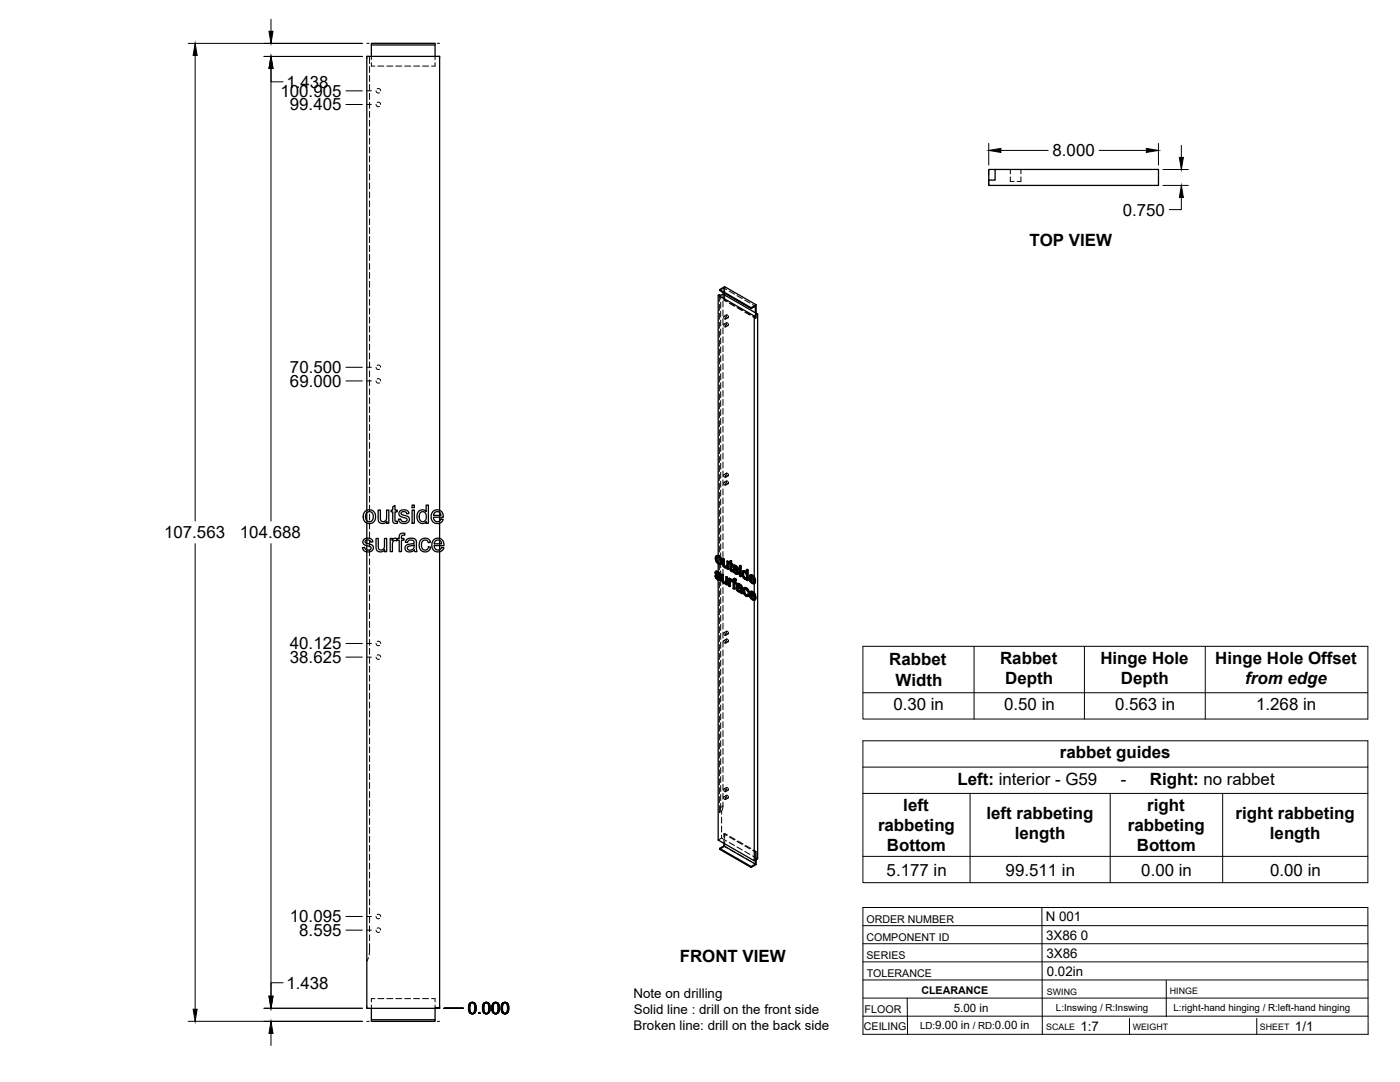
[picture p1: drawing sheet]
<svg xmlns="http://www.w3.org/2000/svg" width="559mm" height="432mm" viewBox="0 0 559 432" stroke-linecap="round" stroke-linejoin="round" font-family="sans-serif">
<!-- layer: Visible -->
<g fill="none" stroke="#000" stroke-width=".51">
<path d="M148.2 17.9v4.6M173.7 17.9h-25.5v-.6h25.5v5.2M397.2 67.6h-2.5v4.3h2.5v-4.3h65.2v6.4h-67.7v-2.1M286.7 117.8v103.9M287.2 115.6l2-1.2 12.6 7.2M288.9 116.9v.7M299.8 122.8l-12.6-7.2v.3l12.6 7.3M301.1 126.1v104.1M301.8 121.6l-2 1.2v.4l1.7-1v2.6M301.8 121.6v3.4M302.4 125.3l-1.3 .8-14.4-8.3 .4-.2 .6 .3 .9-.5 13.8 7.9v217.4l-1.3 .8M145.3 215.2l1.3-.4a1.81 1.81 0 0 1 2.2 1.4l-.8 .2a1.14 1.14 0 0 0-1.2-.9 1.14 1.14 0 0 0-1.1 .9l.8 .5a3 3 0 0 1 2.4 1.1 2.16 2.16 0 0 1-1.4 2.3 2.16 2.16 0 0 1-2.5-.9l-.3-.8 .9-.2a1.21 1.21 0 0 0 1.2 1.3 1.21 1.21 0 0 0 1.2-1.4l-.8-.3a2.62 2.62 0 0 1-2.3-1.3v-.8z"/>
<path d="M145.8 204a2.64 2.64 0 0 1 4.1 2.1 2.64 2.64 0 0 1-3.9 2.4 3.2 3.2 0 0 1-.2-4.5zM146.3 204.7l.6-.4 .9-.1 1 .8 .1 2-.8 1.1h-1.2l-.7-.6-.3-1.5zM146.4 204.6v3.2M146.4 208.7v6.1M146.4 215.5v1.3M146.4 217.8v1.7M150.1 214.9h.9v2.9a1.32 1.32 0 0 0 1.3 1.7 1.32 1.32 0 0 0 1.2-1.8v-2.8h.8v5.3h-.8v-.8a1.86 1.86 0 0 1-2.2 .8 1.86 1.86 0 0 1-1.2-2.1zM150.9 203.6h.9v2.9a1.32 1.32 0 0 0 1.3 1.7 1.32 1.32 0 0 0 1.2-1.8v-2.8h.9v5.2h-.8v-.8a1.86 1.86 0 0 1-2.3 .9 1.86 1.86 0 0 1-1.2-2.1zM155.7 214.9h.8v.8a1.27 1.27 0 0 1 2-.7l.8-.1v-.6a1.51 1.51 0 0 1 .7-1.4 1.51 1.51 0 0 1 1.6 0l-.1 .7a.81 .81 0 0 0-.9 0 .81 .81 0 0 0-.4 .8v.5h1v.7h-1v4.6h-.9v-4.6h-.8v-.4l-.2 .7-.3-.1a1.18 1.18 0 0 0-1.2 .4 1.18 1.18 0 0 0-.2 1.2v2.8h-.9zM156.8 202.3l.8-.6v1.9h.9v.7h-.9v3.3a.55 .55 0 0 0 .4 .5 .55 .55 0 0 0 .5-.1l.2 .8-.7 .1a1.16 1.16 0 0 1-1.2-1.6v-3h-.7v-.7h.7zM159.5 204.1l1.6-.6a1.73 1.73 0 0 1 2.1 1.4l-.9 .1a1.13 1.13 0 0 0-1.1-.9 1.13 1.13 0 0 0-1.1 1l1.2 .5a2.18 2.18 0 0 1 2.1 1.3 2.2 2.2 0 0 1-1.8 2 2.2 2.2 0 0 1-2.4-1.1l-.2-.6 .9-.1a1.21 1.21 0 0 0 1.3 1.2 1.21 1.21 0 0 0 1.1-1.3l-.7-.3a2.63 2.63 0 0 1-2.3-1.3zM162.2 215.5l1.7-.7 1.2 .1 .8 .4 .6 4.9h-1l-.1-.7a2.02 2.02 0 0 1-2.2 .8 2.02 2.02 0 0 1-1.5-1.8l.8-1.1 1.8-.4a.78 .78 0 0 0 1-.7 .78 .78 0 0 0-1-.8 1.27 1.27 0 0 0-1.6 1l-.9-.1z"/>
<path d="M162.8 218.2l1.6-.4a.49 .49 0 0 1 .7-.3 .49 .49 0 0 1 .2 .7 1.37 1.37 0 0 1-1.2 1.3 1.37 1.37 0 0 1-1.5-.9zM164.5 203.6h.9v5.2h-.9zM164.5 201.6h.9v1h-.9zM167.1 204.1a1.96 1.96 0 0 1 3 .1v-2.6h.9v7.2h-.9v-.6a2.16 2.16 0 0 1-2.6 .4 2.16 2.16 0 0 1-1.1-2.4zM167.7 204.7l.5-.4a2.03 2.03 0 0 1 2 1.3 2.03 2.03 0 0 1-.7 2.3l-.2 .2a1.95 1.95 0 0 1-1.9-1 1.95 1.95 0 0 1 .2-2.2zM168 215.4a2.22 2.22 0 0 1 3.8 1l-.9 .2a1.47 1.47 0 0 0-1.9-.9 1.47 1.47 0 0 0-.8 2l.2 1 .6 .7a1.33 1.33 0 0 0 2-1.2l.9 .1-.4 1.1a2.41 2.41 0 0 1-3 .6 2.41 2.41 0 0 1-1.2-2.9zM172.8 204.2a2.47 2.47 0 0 1 2.9-.5 2.47 2.47 0 0 1 1.2 2.7h-3.9l.2 .9a1.48 1.48 0 0 0 1.4 .9 1.48 1.48 0 0 0 1.4-1.1l.9 .1-.3 .7a2.64 2.64 0 0 1-3.7 .5 2.64 2.64 0 0 1-.5-3.7zM173 215.5a2.47 2.47 0 0 1 3-.4 2.47 2.47 0 0 1 1.2 2.6h-3.9l.2 .9a1.47 1.47 0 0 0 1.4 .9 1.47 1.47 0 0 0 1.4-1l.9 .1a2.57 2.57 0 0 1-3.5 1.4 2.57 2.57 0 0 1-1.2-3.5zM173.5 204.6l.8-.4a1.43 1.43 0 0 1 1.7 1.5h-2.9zM173.8 215.9l.7-.4a1.41 1.41 0 0 1 1.8 1.5h-3zM175.5 203.6v-181.1h-29.1v181.1M175.5 204.5v1.2"/>
<path d="M175.5 206.4v1.5M175.5 208.8v6.1M175.5 215.6v1.4M175.5 217.7v1.7M175.5 220.2v182.2h-29.1v-182.2M285.3 229.8l.5 .2M285.7 228l.9 .1M285.8 230l.2-.2 .2 .6-.2 .2zM285.9 228.7l.4 .3M285.9 228.9l.8 .5M285.9 221.8h1.1zM285.9 221.8l-.4 .5v1l.9 1.5a.98 .98 0 0 0 1.4 .2"/>
<path d="M285.9 227.9l-.3 .2M286 223.1l.2 .9M286 230.6l.5 .4h.5M286 228.1h.6l.5 .4M286 229.8h-.7l.6 1.1 .8 .6h.7M286.1 229.2l1.5 1.2M286.1 228.5v.1M286.1 228.8l-.2-.2 .6 .1 .5 .8 .4 .2M286.2 224l.2-.1 .6 .6-.3 .2zM286.2 230.4l.5 .5M286.2 227.9l-.6 .2-.2 .6 1.5 1.8v.6M286.3 222.3l-.1 .6"/>
<path d="M286.4 228.2l1.1 .8M286.5 231l.4 .1M286.7 231.5v103.7l14.4 8.3v-104M286.7 222.3v2M286.7 225v3.1M286.7 228.9v.5M286.7 230.3v.5M286.7 229.4l.6 .6M286.7 222.4l.8 1.3-.2 .9-.6 .1M286.7 222.4l-.3-.1-.4 .3 .4 1.3M286.7 221.9l.9 .9 .2-.1 .4 1.3M286.9 228.6l.6 .4-.1 .7-.1-.6"/>
<path d="M287 224.5l.3 .1M287 221.8l.8 .9M287 231.1h-.1M287.1 230.1l.3 .5 .2-.2 .1 .5M287.4 230.6l.1 .5 .2-.2-.1 .5M287.5 231.1l-.1 .4 .2-.1-.3 .2M287.6 222.8l.4 1.4 .2-.2-.2 .9M287.8 225.1l-.2 .1M288 224.2l-.2 .9M288 229.2l.7 .2v2.2M288.5 223l.6 .1v2.2M288.5 229.5v2.2l.2-.1 .2 .4"/>
<path d="M288.5 231.7l.2 .4 .5 .2M288.7 232.1l.9 .3-.2 .1M288.7 229.4l-.7-.2 .1 2.6 .8 1h.9M288.9 223.2v2.2l.4 .4M288.9 225.5l.2 .4 .6 .2M289 232.4l.4 .1M289.1 225.9l.9 .3-.2 .1M289.1 223.1l-.6-.1 .1 2.7 .7 .9 .9-.1v.5l.4 .2M289.4 226.2l.4 .1M289.7 230.2l.7 .1v3l-.2 .2v-3M289.8 232.8v.4l.4 .3M289.8 232.8l-.2 .1"/>
<path d="M290.1 224l.7 .1v3l-.2 .1v-3M290.2 226.6l-.2 .1M290.4 230.3l-.7-.1v2l-.3 .3M290.8 224.1l-.7-.1v1.9l-.3 .4M290.8 230.8l.6 .1v.4M291.2 231.1v.4l.8-.3M291.3 232l.2 2-.2 .1v-1.6M291.3 224.4l-.3 .1v.4l.3 .1 .1 2.5 .4 .5 .7 .1-.1-.5h-.4M291.3 223.9l.7-.2v1.1M291.4 230.9l-.6-.1v3l.5 .3M291.5 231.3l.5-.1 .4 .3M291.6 231.8v.1"/>
<path d="M291.7 231.1l-.3 .2M291.8 223.9v1l.6 .1M291.8 224.9l.6 .1-.2 .6v-.4M291.8 231.3l.4 .4M291.8 227.4l.4 .1M291.9 227.5l.5 .1M292 223.7l-.7 .2v.8l-.3-.2M292 225.4v1.8M292.1 232.1l-.6-.3v.6M292.2 231.6h.4v.3zM292.2 225.6l-.4-.3v2l.3 .1M292.2 232.1l.4 .2v2.6l.5 .2"/>
<path d="M292.2 231.6v.5M292.2 231.8l-.1 .3M292.2 227.7l.1 .5M292.2 232.1h-.1M292.5 227.4l.4 .2M292.8 225.7h.9M292.9 230.9l1.1 .3M292.9 227.6l.2-.1 .2 .5-.2 .2zM293 226.3l.4 .4M293 226.5l1.5 1.1M293.1 232.1l.7 .2-.2 .5v-.4M293.1 225.5l-.3 .2"/>
<path d="M293.1 230.8l-.3 .2M293.1 228.2l.5 .4h.6M293.1 225.7l1.2 .4M293.1 227.5l-.6-.1 .4 1 1 .8 .6-.1M293.2 226.8l1.6 1.2M293.2 226.1v.1M293.3 226.4l-.3-.2 .7 .2 .8 .9M293.3 231.5v.5M293.3 232.6v2.4l-.2 .1v-2.6l.5 .3M293.3 231.1l.7 .1-.3 .6 .1-.4M293.3 228l.5 .5M293.3 225.6l-.6 .2-.1 .6 1.5 1.8-.1 .5"/>
<path d="M293.5 225.8l1.1 .8M293.6 230.9l-.8 .1-.2 .6M293.6 228.6l.4 .1M293.7 231.8l-.6-.3v.6l.7 .2M294 233l-.2 .4 .5 .3M294 233l.6-.2 .6 .2M294 226.3l.4 .4 .2-.1 .2 .5-.3 .2-.1-.6M294.1 234.2l.6-.1 .9 .4M294.1 228.7h-.1M294.2 227.8l.3 .4 .3-.2 .1 .6M294.2 235l.2 .4 .6 .2M294.3 234.8l.3 .5"/>
<path d="M294.3 234.1l-.3 .2M294.4 235.4l.3 .4h.7h-.7M294.4 234.7l-.1 .1M294.4 232.9l1.4 .5M294.5 234.7l.4 .1a.59 .59 0 0 1 .6 .3 .59 .59 0 0 1-.1 .7l-.2 .1M294.5 234.7l-.2 .1M294.5 234.7l-.1 .2M294.5 228.2l.1 .5 .3-.1-.2 .4M294.6 233.4l-.3 .3 .3-.3 .7 .5a.36 .36 0 0 1 .3 .4 .36 .36 0 0 1-.4 .3l-.8-.3M294.6 234.1l-.8 .3 .1 .9 .9 .9h.8l.6 .7M294.6 228.7l-.1 .4 .2-.1-.3 .2M294.6 232.8l-.5 .2"/>
<path d="M295 233.2l1.1 .6M295.2 226.9l.6 .1zM295.2 225.7l.6 .1zM295.2 226.9v3l.4 .2M295.2 225.7v.6l.4 .2M295.6 233.6l.6 .7M295.8 227v3l-.2 .1v-3M295.8 225.8l-.2 .7v-.5M295.8 234l.2 .4 .2-.1 .1 2.1M296 234.4v2.1l.3-.1 .1 .4-.2 .1-.2-.4M296.6 229.2l.2 1M296.7 227.8h.8l.4 .4"/>
<path d="M296.7 227.8l-.2 .1M296.8 230.2l.2-.2 .5 .6-.2 .1zM296.8 228.4l.5 .1 .6 .9v1.1l-.6 .2M296.8 228.4l-.2 .8 .2-.2 .2 1M296.8 228.4h.1M296.9 227.7l-.2 .1M297 228.3l-.2 .7M297 235.9l.2 1 .3-.1 .5 .6M297.1 234.6h.9l.7 .7M297.2 236.9l.6 .6 .5-.1M297.2 228l.7 .3M297.3 234.5l-.4 .2"/>
<path d="M297.4 235.1l-.2 .7M297.5 227.8a1.19 1.19 0 0 0-1.4 .6 1.19 1.19 0 0 0 .2 1.4l.7 1.2 .6 .3 .4-.2M297.5 230.6l.3 .1M297.8 234.8l.6 .6 .3-.1 .3 .9-.2 .1-.4-.9M297.9 227.3l.7 .1v4.2l-.2 .1v-4.1M298 231.1v.4l.4 .2M298 231.1l-.2 .1M298 234.6a1.24 1.24 0 0 0-1.4 .6 1.24 1.24 0 0 0 .2 1.5l.7 1 1 .3M298.4 237.1l.4 .3M298.6 227.4l-.7-.1v1.5l-.3-.5M298.8 236.3l-.4-.2-.4-.7a.53 .53 0 0 0-.8-.2 .53 .53 0 0 0 0 .8l.3 .8M298.8 237.4l.3-.1-.6 .7z"/>
<path d="M299.1 237.3l-.5-.3-.4 .6-.4-.1M299.3 229.6l1.1-.1 .8 .9M299.4 230.5l1.5 .9-.5-1.1a.52 .52 0 0 0-.6-.3 .52 .52 0 0 0-.4 .5l.2-.1 1.2 .7M299.4 236.1h1.1l.9 .9M299.6 237.1l1.4 .8-.4-1a.52 .52 0 0 0-.6-.4 .52 .52 0 0 0-.4 .6l1.4 .5M299.6 231.1l.2 .6M299.6 231.8l.6 .6h.6M299.8 230l-.2 .4M299.8 238.4l.5 .6 .6-.1M299.8 237.6l.2 .7M299.9 236.5l-.1 .4M300.1 229.7l.9 .8 .2-.1 .4 1.4"/>
<path d="M300.2 232.4l.4 .1M300.3 236.2l.8 .9 .3-.1 .3 1.3M300.3 239l.4 .1M300.4 229.5l-.7-.1-.7 .7v1.3l.8 1.2a.95 .95 0 0 0 1 .4 .95 .95 0 0 0 .7-.6M300.5 236.1l-.6-.2-.6 .4-.2 1.2 .6 1.4 1.4 .6M300.7 232.4l-.1 .1M300.8 239l-.1 .1M300.9 232.2l.4 .3M301 230.5l.3 1.4 .3-.1-.3 .1M301 238.7l.5 .4M301.1 231.9v.2M301.1 238.4v.3"/>
<path d="M301.1 237.1l.4 1.4 .2-.2-.2 .2M301.3 232l-1.9-1.1 .2 .9 .2-.1 .6 .6M301.5 238.6l-2-1.1 .3 .9 .2-.1 .5 .5M301.5 232.4l-.5 .5 .1 3.6M301.5 232.4l-.4-.3-.5 .4M301.7 238.9l-.5 .6M301.7 238.9l-.6 .6M301.7 238.9l-.5-.3-.5 .5M288.9 336.5v1.1l-1.7 1v.3l12.6 7.3v-.4l-12.6-7.2M288.9 337.6l12.6 7.2-1.7 1M301.5 343.3v1.5M301.8 343.1v1.9l-2 1.2"/>
<path d="M148.2 402.4v5.2h25.5v-.6h-25.5M173.7 402.4v4.6"/>
</g>
<!-- layer: Hidden -->
<g fill="none" stroke="#000" stroke-width=".4">
<path d="M147.5 22.5v2.9M147.5 26.6v2.4M147.5 30.1v2.4M147.5 33.7v2.4M147.5 37.3v2.4M148.2 22.5v1.3M148.2 25v1.4h1.4M150.1 36.2l.5 .8h.9M150.6 35.5l.8-.1 .5 .8M150.8 26.4h2.4M154.4 26.4h2.4M158 26.4h2.3"/>
<path d="M161.5 26.4h2.4M165.1 26.4h2.4M168.7 26.4h2.4M173.7 22.5v1.3M173.7 25v1.4h-1.4M147.5 40.9v2.3M147.5 44.4v2.4M147.5 48v2.4M147.5 51.6v2.4M147.5 55.1v2.4M147.5 58.7v2.4M150.1 41.7l.6 .8h.8"/>
<path d="M150.6 40.9h.8l.5 .8M147.5 62.3v2.4M147.5 65.8v2.4M147.5 69.4v2.4M147.5 73v2.4M147.5 76.6v2.4M403.3 70.6v1.8h1.5M403.3 67.6v1.8M407.5 70.6v1.8h-1.5M407.5 67.6v1.8M147.5 80.1v2.4M147.5 83.7v2.4"/>
<path d="M147.5 87.3v2.4M147.5 90.9v2.3M147.5 94.4v2.4M147.5 98v2.4M147.5 101.6v2.3M147.5 105.2v2.3M147.5 108.7v2.4M147.5 112.3v2.4M147.5 115.9v2.3M147.5 119.4v2.4M287.1 117.6v2.7M287.7 117.9v1.5"/>
<path d="M288.6 117.4v1.5M288.9 115v1.9M288.9 117.6v2.2M288.9 115l-1.7 .9M288.9 115l1.1 .6M289.2 119.6l-.3 .2 1.1 .6M289.2 114.4v2M289.2 117.6v2M289.2 119.6l1.2 .6M291.1 116.2l2 1.2M294.2 118l2 1.2M297.3 119.8l2 1.2"/>
<path d="M147.5 123v2.4M147.5 126.6v2.4M147.5 130.2v2.3M147.5 133.7v2.4M147.5 137.3v2.4M287.1 121.5v2.4M287.1 125.1v2.3M287.1 128.6v2.4M287.1 132.2v2.4M287.1 135.8v2.4M287.1 139.3v2.4M287.7 120.6v2.4"/>
<path d="M287.7 124.2v2.4M287.7 127.8v2.3M287.7 131.3v2.4M287.7 134.9v2.4M287.7 138.5v2.4M288.6 120.1v2.4M288.6 123.7v2.3M288.6 127.2v2.4M288.6 130.8v2.4M288.6 134.4v2.4M288.6 138v2.3M288.9 129.4a.56 .56 0 0 1 .7 .3 .56 .56 0 0 1-.3 .8l-.4-.6z"/>
<path d="M288.9 126.3a.56 .56 0 0 1 .7 .3 .56 .56 0 0 1-.3 .7l-.4-.4zM289.9 125.8a.55 .55 0 0 1 .7 .2 .55 .55 0 0 1-.3 .8zM289.9 128.8a.56 .56 0 0 1 .8 .4 .56 .56 0 0 1-.4 .7l-.4-.7zM290 128.8l-1 .6M290 125.7l-1 .6M290.6 129.9l-1 .6M290.6 126.8l-1 .6M291.1 121l2 1.2M291.4 120.8l2.1 1.2M294.2 122.8l2 1.2M294.5 122.6l2.1 1.2M297.3 124.6l2 1.2"/>
<path d="M297.6 124.4l2.1 1.2M300.4 121.6l1.1 .6M300.4 126.4l1.1 .6M300.7 126.2l1.1 .6M301.5 124.8v2.2l.3-.2v-1.8M147.5 140.9v2.4M147.5 144.4v2.4M147.5 148v2.4M147.5 151.6v2.4M147.5 155.2v2.3M147.5 158.7v2.4M150.1 152l.5 .8h.9"/>
<path d="M150.1 146.6l.5 .8 .9-.1M150.6 151.2h.8l.5 .8M150.6 145.8l.8-.1 .5 .9M287.1 142.9v2.4M287.1 146.5v2.4M287.1 150.1v2.3M287.1 153.6v2.4M287.1 157.2v2.4M287.7 142v2.4M287.7 145.6v2.4M287.7 149.2v2.4M287.7 152.8v2.4"/>
<path d="M287.7 156.3v2.4M287.7 159.9v2.4M288.6 141.5v2.4M288.6 145.1v2.4M288.6 148.7v2.3M288.6 152.3v2.3M288.6 155.8v2.4M288.6 159.4v2.4M147.5 162.3v2.4M147.5 165.9v2.4M147.5 169.4v2.4M147.5 173v2.4"/>
<path d="M147.5 176.6v2.4M287.1 160.8v2.4M287.1 164.3v2.4M287.1 167.9v2.4M287.1 171.5v2.4M287.1 175.1v2.3M287.1 178.6v2.4M287.7 163.5v2.4M287.7 167v2.4M287.7 170.6v2.4M287.7 174.2v2.4M287.7 177.8v2.3"/>
<path d="M288.6 163v2.3M288.6 166.5v2.4M288.6 170.1v2.4M288.6 173.7v2.4M288.6 177.2v2.4M147.5 180.2v2.3M147.5 183.7v2.4M147.5 187.3v2.4M147.5 190.9v2.4M147.5 194.5v2.3M147.5 198v2.4M287.1 182.2v2.4"/>
<path d="M287.1 185.8v2.4M287.1 189.4v2.3M287.1 192.9v2.4M287.1 196.5v2.4M287.7 181.3v2.4M287.7 184.9v2.4M287.7 188.5v2.4M287.7 192v2.4M287.7 195.6v2.4M287.7 199.2v2.4M288.6 180.8v2.4M288.6 184.4v2.4"/>
<path d="M288.6 188v2.4M288.6 191.5v2.4M288.6 195.1v2.4M288.6 198.7v2.4M288.9 192.5a.56 .56 0 0 1 .7 .4 .56 .56 0 0 1-.3 .7l-.4-.5zM288.9 189.4a.56 .56 0 0 1 .7 .4 .56 .56 0 0 1-.3 .7l-.4-.4zM289.9 192a.56 .56 0 0 1 .8 .3 .56 .56 0 0 1-.4 .7l-.4-.6zM289.9 188.8a.56 .56 0 0 1 .8 .4 .56 .56 0 0 1-.4 .7l-.4-.6zM290 191.9l-1 .6M290 188.8l-1 .6M290.6 193l-1 .6M290.6 189.9l-1 .6"/>
<path d="M146.4 203.6v1M146.4 207.8v.9M146.4 214.8v.7M146.4 216.8v1M146.4 219.5v.7M147.5 201.6v2.4M147.5 205.2v2.3M147.5 208.7v2.4M147.5 212.3v2.4M147.5 215.9v2.4M147.5 219.5v2.3M175.5 203.6v.9"/>
<path d="M175.5 205.7v.7M175.5 207.9v.9M175.5 214.9v.7M175.5 217v.7M175.5 219.4v.8M287.1 200.1v2.4M287.1 203.6v2.4M287.1 207.2v2.4M287.1 210.8v2.4M287.1 214.4v2.3M287.1 217.9v2.4M287.7 202.8v2.3"/>
<path d="M287.7 206.3v2.4M287.7 209.9v2.4M287.7 213.5v2.4M287.7 217.1v2.3M288.6 202.2v2.4M288.6 205.8v2.4M288.6 209.4v2.4M288.6 213v2.3M288.6 216.5v2.4M147.5 223v2.4M147.5 226.6v2.4M147.5 230.2v2.4"/>
<path d="M147.5 233.7v2.4M147.5 237.3v2.4M285.6 229.7l.3 .9-.2 .1M285.6 228.4l.1 .5-.2 .1M285.7 228.1l-.3 .4M285.7 222.7l.4 1.3-.3 .2M285.7 228.9l.3 .4-.2 .1M285.9 228l-.4 .2M285.9 230.6l.8 .7-.2 .1M286 229.3l1.2 1.1-.3 .1M286.1 224l.9 1-.3 .1M286.1 228.5h.5l-.2 .2"/>
<path d="M286.1 221.7l-.6 1.1M286.6 228.5l.4 .4-.2 .1M286.7 221.7v.7l.3-.2-.8 .1M286.7 224.3v.7M286.7 228.1v.8M286.7 229.4v.9M286.7 230.8v.7M286.7 231.3l.5 .2-.2 .1M287 222.2l.5 .6-.2 .1M287 225l.6 .1-.2 .2M287 228.9l.2 .5-.2 .1M287.1 228.6v2.4"/>
<path d="M287.1 221.5v2.4M287.1 225.1v2.4M287.1 232.2v2.4M287.1 235.8v2.4M287.1 239.4v2.3M287.1 231l-.1 .1M287.2 230.4l.1 .3-.2 .2M287.2 229.4l.4 .1M287.3 230.7l-.2 .3M287.5 222.8l.2 .9-.2 .2M287.5 231.4l-.3 .1M287.5 224.6h-.2"/>
<path d="M287.7 220.6v2.4M287.7 224.2v2.4M287.7 227.8v2.4M287.7 231.4v2.3M287.7 234.9v2.4M287.7 238.5v2.4M287.7 223.8l-.4 .9M287.8 225.1h-.2M288.2 229.1l.1 2.4-.2 .1M288.3 231.5l-.1 .6M288.4 231.9l.3 .4-.2 .2M288.6 220.1v2.4"/>
<path d="M288.6 223.7v2.4M288.6 227.3v2.3M288.6 230.8v2.4M288.6 234.4v2.4M288.6 238v2.3M288.7 222.9v2.3l-.2 .2M288.7 225.2l.1 .5-.2 .1M288.7 232.3l.5 .4-.3 .1M288.8 225.7l.3 .4-.2 .1M289.1 226.1l.5 .4-.3 .1M289.2 232.7h.8l-.2 .1M289.6 226.5l.8-.1-.2 .1"/>
<path d="M289.6 232.4h.1M289.8 232.4l-.3 .1M289.8 232.8h.1M289.9 232.2l-.3 .2M289.9 230.1v1.9l-.3 .3M290 232.7l-.2 .5M290 233.1l.4 .2M290 226.2h.1M290.2 226.1l-.3 .2M290.2 226.5v.1M290.3 226l-.3 .2M290.3 223.8v1.9l-.3 .4"/>
<path d="M290.4 226.4l-.2 .6M290.4 226.9l.4 .2M291.1 230.7v3l-.3 .1M291.1 233.7l.4 .3M291.2 224.7l.4 .2-.3 .1M291.2 224.3l-.2 .6M291.3 224.4l.3 .1M291.4 231.3v.1M291.6 224.9v2.4l-.2 .1M291.6 223.8l-.3 .9M291.6 227.3l.2 .3-.2 .2M291.7 231.2l-.5 .3"/>
<path d="M291.7 231.7l-.1 .1M291.7 231.7h.3l-.2 .1M291.8 225.3l.2-.1v.2M291.8 227.6l.4 .3-.2 .1M292 231.7l.3 .3M292 225.2l.4 .2M292.2 227.9l.3 .2M292.2 231.8l.3-.1-.2 .3M292.3 232l-.1 .1M292.4 231.5l.1 .1M292.5 231.9l.3 .2-.2 .2M292.5 231.7l-.3 .4"/>
<path d="M292.5 231.5l-.3 .2M292.6 231.6l.2 .2M292.7 227.3l.3 .9-.2 .1M292.8 226l-.1 .6M292.8 232.1v2.7l-.2 .1M292.8 234.8l.5 .2M292.9 226.5l.3 .4-.3 .2M292.9 225.7l-.4 .4M292.9 231l-.3 .9M293 225.6l-.4 .2M293 230.8l-.3 .3M293 228.2l.8 .7-.2 .1"/>
<path d="M293.1 232.5l.2-.1v.2M293.1 226.1h.1M293.1 231.5h.2M293.2 226.9l1.1 1.1-.3 .1M293.3 232.4l.5 .3M293.3 226l-.2 .2M293.3 226l.5 .1-.3 .2M293.4 231.4l.2 .1-.2 .1M293.6 231.5l.3 .1M293.8 226.1l.4 .4-.3 .1M293.8 228.9l.6 .2-.3 .1M294 234.6l.2 .8-.2 .1"/>
<path d="M294 233l.3-.1-.5 .5M294 233.3l.5 .3M294.1 234.3l-.3 .4M294.2 228.6h.1M294.2 226.5l.1 .5-.2 .1M294.2 234.1l-.4 .3M294.2 235.4l.7 .6-.3 .1M294.3 228.6l-.2 .1M294.3 228l-.1 .5M294.3 227l.5 .1M294.4 228.3l-.1 .3M294.5 233.4h.1"/>
<path d="M294.5 234.7h.1M294.5 234.7h-.1M294.6 234.6l-.3 .2M294.6 229l-.2 .1M294.7 234.6l1.1 .4-.2 .1M294.7 233.3l.5 .1-.3 .2M294.9 236l.5 .2-.3 .1M295.2 233.4l.5 .5-.3 .1M295.4 236.2l.4-.1-.2 .1M295.4 226.7v3l-.2 .2M295.4 225.6l-.2 .7M295.4 229.7l.4 .3"/>
<path d="M295.4 226.2l.4 .2M295.6 234.5h.2M295.6 235.7l-.2 .2M295.7 233.9l.1 .5-.2 .1M295.7 235.6l-.2 .2M295.8 235l-.3 .7M295.8 234.4l-.2 .3M295.8 236.1l-.1 .5M295.9 236.5l.5 .3M296.4 228.8l.1 .9-.2 .1M296.5 229.7l.4 .8-.2 .1M296.5 228l-.4 .9"/>
<path d="M296.7 227.8l-.5 .4M296.8 235.5l.3 1.4-.2 .1M296.9 230.5l.6 .5-.3 .1M296.9 234.8l-.3 .9M297 228.3h.5l-.2 .1M297 228.3l-.2 .1M297 228.3h.1M297.1 236.9l.9 .9-.2 .1M297.1 234.5l-.4 .4M297.4 235.1l-.2 .1M297.5 235l.5 .1-.2 .1M297.5 231l.5 .1"/>
<path d="M297.5 228.3l.5 .6-.2 .1M297.9 228.3l.3 .4M298 237.8l.7 .1M298 235.1l.4 .3-.2 .2M298 230.6l-.2 .1M298 228.9l.2 1-.2 .1M298.2 227.2v1.5l-.3 .1M298.2 229.9l-.4 .8M298.2 231l-.2 .5M298.2 231.4l.4 .2M298.4 235.4l.2 .6-.2 .1M298.4 237.4h-.1"/>
<path d="M298.6 236l.4 .2M298.6 237l-.4 .6M299.1 230.4l.4 1.4-.2 .1M299.3 237l.3 1.3-.2 .1M299.4 230.9l.2-.1v.3M299.5 231.8l.9 .9-.2 .1M299.5 229.4l-.6 1.1M299.5 237.5l.2-.2 .1 .3M299.6 230.8l2 1.1M299.6 238.3l.9 .9-.2 .2M299.6 236l-.5 1.1M299.7 237.3l2 1.2"/>
<path d="M299.8 230h-.2M299.8 236.6l.7-.1-.2 .1M299.9 229.9l.5 .1-.3 .1M300.4 230l.5 .5-.2 .2M300.4 232.7l.7 .2-.2 .1M300.5 236.5l.6 .6-.3 .2M300.8 231.1l.3 .1M300.8 232.3v.1M300.8 232.3l-.1 .1M300.9 232.3l-.2 .2M300.9 230.5l.2 .7-.2 .2M300.9 238.9h.1"/>
<path d="M300.9 238.9l-.1 .1M301 237.6l.2 .2M301 238.9l-.2 .1M301.1 237.1l.1 .7-.2 .1M301.1 238.7v.8l.2-.1-.8-.2M301.1 230.2v1.7M301.1 232.1v.8M301.1 236.5v1.9M301.1 232.1l-.3 .2M301.2 238.6l-.3 .3M301.2 232.8l-.1 .1M301.4 239.4h-.1"/>
<path d="M147.5 240.9v2.4M147.5 244.5v2.3M147.5 248v2.4M147.5 251.6v2.4M147.5 255.2v2.4M147.5 258.7v2.4M150.1 256.8l.5 .8h.9M150.6 256h.8l.5 .8M287.1 242.9v2.4M287.1 246.5v2.4M287.1 250.1v2.4M287.1 253.6v2.4"/>
<path d="M287.1 257.2v2.4M287.7 242.1v2.4M287.7 245.6v2.4M287.7 249.2v2.4M287.7 252.8v2.4M287.7 256.3v2.4M287.7 259.9v2.4M288.6 241.6v2.3M288.6 245.1v2.4M288.6 248.7v2.4M288.6 252.3v2.3M288.6 255.8v2.4"/>
<path d="M288.6 259.4v2.4M288.9 255.7a.54 .54 0 0 1 .7 .2 .54 .54 0 0 1-.3 .8zM288.9 252.5a.56 .56 0 0 1 .7 .3 .56 .56 0 0 1-.3 .8l-.4-.6zM289.9 251.9a.56 .56 0 0 1 .8 .4 .56 .56 0 0 1-.4 .7l-.4-.7zM289.9 255a.56 .56 0 0 1 .8 .4 .56 .56 0 0 1-.4 .7l-.4-.6zM290 251.9l-1 .6M290 255l-1 .6M290.6 253l-1 .6M290.6 256.1l-1 .6M147.5 262.3v2.4M147.5 265.9v2.4M147.5 269.5v2.3"/>
<path d="M147.5 273v2.4M147.5 276.6v2.4M150.1 262.2l.5 .8h.9M150.6 261.5l.8-.1 .5 .8M287.1 260.8v2.4M287.1 264.4v2.3M287.1 267.9v2.4M287.1 271.5v2.4M287.1 275.1v2.4M287.1 278.7v2.3M287.7 263.5v2.4M287.7 267.1v2.4"/>
<path d="M287.7 270.6v2.4M287.7 274.2v2.4M287.7 277.8v2.4M288.6 263v2.4M288.6 266.6v2.3M288.6 270.1v2.4M288.6 273.7v2.4M288.6 277.3v2.4M147.5 280.2v2.4M147.5 283.7v2.4M147.5 287.3v2.4M147.5 290.9v2.4"/>
<path d="M147.5 294.5v2.3M147.5 298v2.4M287.1 282.2v2.4M287.1 285.8v2.4M287.1 289.4v2.4M287.1 292.9v2.4M287.1 296.5v2.4M287.7 281.3v2.4M287.7 284.9v2.4M287.7 288.5v2.4M287.7 292.1v2.3M287.7 295.6v2.4"/>
<path d="M287.7 299.2v2.4M288.6 280.8v2.4M288.6 284.4v2.4M288.6 288v2.4M288.6 291.5v2.4M288.6 295.1v2.4M288.6 298.7v2.4M147.5 301.6v2.4M147.5 305.2v2.4M147.5 308.8v2.3M147.5 312.3v2.4M147.5 315.9v2.4"/>
<path d="M147.5 319.5v2.3M287.1 300.1v2.4M287.1 303.7v2.3M287.1 307.2v2.4M287.1 310.8v2.4M287.1 314.4v2.4M287.1 317.9v2.4M287.7 302.8v2.4M287.7 306.4v2.3M287.7 309.9v2.4M287.7 313.5v2.4M287.7 317.1v2.4"/>
<path d="M288.6 302.3v2.4M288.6 305.8v2.4M288.6 309.4v2.4M288.6 313v2.4M288.6 316.6v2.3M288.9 314.9a.55 .55 0 0 1 .7 .3 .55 .55 0 0 1-.3 .7zM288.9 318a.53 .53 0 0 1 .8 .3 .53 .53 0 0 1-.5 .7zM289.9 314.3a.56 .56 0 0 1 .8 .3 .56 .56 0 0 1-.4 .7l-.4-.6zM289.9 317.4a.56 .56 0 0 1 .8 .3 .56 .56 0 0 1-.4 .8l-.4-.6zM290 314.3l-1 .5M290 317.4l-1 .6M290.6 315.4l-1 .5"/>
<path d="M290.6 318.5l-1 .6M147.5 323v2.4M147.5 326.6v2.4M147.5 330.2v2.4M147.5 333.8v2.3M147.5 337.3v2.4M287.7 320.7l-.1 2.4-.5 1.1M288 333.2v1.3l2 1.1M288 323.7v1.2M288 326.1v2.4M288 329.7v2.4M288 334.5l-1.3 .7"/>
<path d="M288.6 320.1l-.1 2.5a1.89 1.89 0 0 1-1.4 1.6v-2.7M288.9 334.1v-1.3l.3-.2v2M288.9 335.3v1.2M288.9 332.8l1.1 .6M289.2 337.8l-2 1.1M289.2 335.8v2M289.2 332.6l1.2 .6M289.2 337.8l1.2 .6M291.1 334l2 1.2M291.1 336.2l2 1.2M291.4 333.8l2.1 1.2M291.4 339l2.1 1.2"/>
<path d="M294.2 335.8l2 1.2M294.2 338l2 1.2M294.5 335.6l2.1 1.2M297.3 337.6l2 1.2M297.3 339.8l2 1.2M297.6 337.4l2.1 1.2M300.4 339.4l1.1 .6 .3-.2M300.7 339.2l1.1 .6M301.8 339.8v3.3M147.5 340.9v2.4M147.5 344.5v2.4M147.5 348v2.4"/>
<path d="M147.5 351.6v2.4M147.5 355.2v2.4M147.5 358.8v2.3M294.5 340.8l2.1 1.2M297.6 342.6l2.1 1.2M300.4 341.6l2 1.1M300.7 344.4l1.1 .6M301.5 340v3.3M147.5 376.6l-.1 4.4M147.5 362.3v2.4M147.5 365.9v2.4M147.5 369.5v2.4"/>
<path d="M147.5 373v2.4M150.1 365.8l.5 .7h.9M150.1 371.2l.6 .9 .8-.1M150.6 365l.8-.1 .5 .9M150.6 370.4h.8l.5 .8M147.1 382.2l-.7 1.4M149.6 398.5h-1.4v1.4M150.8 398.5h2.4M154.4 398.5h2.4M158 398.5h2.3M161.5 398.5h2.4M165.1 398.5h2.4"/>
<path d="M168.7 398.5h2.4M172.3 398.5h1.4v1.4M148.2 401.1v1.3M173.7 401.1v1.3"/>
</g>
<!-- layer: Reference -->
<g fill="none" stroke="#000" stroke-width=".4">
<path d="M146.4 17.3h.9M174.6 17.3h.9M146.4 36.2h1.8M147.3 22.5h-.9v.9M174.6 22.5h.9v.9M146.4 41.7h1.8M394.7 67.6v2.1M394.7 71.9v2.1M462.4 67.6v2.1M462.4 71.9v2.1M146.4 146.6h1.8M146.4 152h1.8"/>
<path d="M146.4 256.8h1.8M146.4 262.2h1.8M146.4 365.8h1.8M146.4 371.2h1.8M146.4 401.5v.9h.9M146.4 407.6h.9M173.7 402.4h1.8zM174.6 407.6h.9M175.5 401.5v.9h-.9"/>
</g>
<!-- layer: Hidden Narrow -->
<path d="M286.7 230l-.2 .1M288.2 231l-.2 .1M288.7 224.7l-.2 .2M289.9 231.7l-.2 .1M290.3 225.4l-.2 .2M291.6 226.7l-.3 .1M292.8 231.4l-.2 .2M293.8 227.6l-.2 .1M295.1 234.7l-.2 .1M295.8 235.1l-.2 .2M288.6 321.7l-.9 .5" fill="none" stroke="#000" stroke-width=".4"/>
<!-- layer: Visible Narrow -->
<path d="M286.7 229.4l-.2 .1M288.7 231l-.2 .2M289.1 224.8l-.2 .1M292 226.9l-.2 .2M293.3 231.7l-.2 .1M293.8 227l-.2 .1M295 234.3l-.2 .1M296.2 234.8l-.2 .1M296.2 235.5l-.2 .1" fill="none" stroke="#000" stroke-width=".4"/>
<!-- layer: Titleblock -->
<path d="M344.4 362.2h201.6l.1 50.6h-201.7zM344.4 369.4h201.6M344.4 376.6h201.6M415.9 362.2l.1 50.6M344.4 383.9h201.6M344.4 391.1h201.6M344.4 398.3h201.6M362.1 398.3l.1 14.4M465.5 391.3v14.4M344.4 405.5h201.7M450.8 406.4v6.4M501.6 406.4v6.4" fill="none" stroke="#000" stroke-width=".4"/>
<!-- layer: Custom Tables -->
<path d="M344.4 257.9h201.6v29.1h-201.6zM388.8 257.9v29.1M432.8 257.9v29.1M481.1 257.9v29.1M344.4 276.5h201.6M344.4 295.6h201.6v56.7h-201.6zM344.4 306.1h201.6M344.4 316.6h201.6M387.2 316.6v35.7M443.1 316.6v35.7M488 316.6v35.7M344.4 341.8h201.6" fill="none" stroke="#000" stroke-width=".4"/>
<!-- layer: FD_Dimensions -->
<g fill="none" stroke="#000" stroke-width=".4">
<path d="M75.1 17.3h69.6M108.2 7.7v4.8M77.9 22.1v185.9M105.4 22.5h39.3M108.2 32.2v.5h4.8M108.2 27.3v180.7M138.1 36.3h6.6M138.1 41.7h6.6M394.7 57.2v8.7M462.4 57.2v8.7M471.5 58v4.8M399.5 60h18.9"/>
<path d="M438.7 60h18.9M464.2 67.6h10.1M464.2 74h10.1M471.5 78.8v4.9h-4.8M138.1 146.6h6.6M138.1 152h6.6M77.9 217v185.8M108.2 217v180.6M138.1 256.8h6.6M138.1 262.2h6.6M138.1 365.7h6.6M138.1 371.2h6.6"/>
<path d="M113 392.2h-4.8v.5M75.1 407.6h69.6M105.4 402.4h39.3M108.2 412.4v4.8M177.2 402.4h7.7"/>
</g>
<path d="M107.4 12.5h1.6l-.8 4.8zM77.9 17.3l.8 4.8h-1.6zM108.2 22.5l.8 4.8h-1.6zM394.7 60l4.8-.8v1.6zM457.6 59.2l4.8 .8-4.8 .8zM470.7 62.8h1.6l-.8 4.8zM471.5 74l.8 4.8h-1.6zM107.4 397.6h1.6l-.8 4.8zM77.1 402.8h1.6l-.8 4.8zM108.2 407.6l.8 4.8h-1.6z" fill="#000" stroke="#000" stroke-width=".4"/>
<g font-size="6.7">
<text x="114.3" y="35">1.438</text>
<text x="112" y="38.6">100.905</text>
<text x="115.7" y="44.1">99.405</text>
<text x="420.1" y="62.4">8.000</text>
<text x="448.1" y="86">0.750</text>
<text x="410.9" y="98.2">TOP VIEW</text>
<text x="115.7" y="148.9">70.500</text>
<text x="115.7" y="154.4">69.000</text>
<text x="65.5" y="214.8">107.563</text>
<text x="95.8" y="214.8">104.688</text>
<text x="115.7" y="259.2">40.125</text>
<text x="115.7" y="264.6">38.625</text>
<text x="355" y="265.6">Rabbet</text>
<text x="399.2" y="264.9">Rabbet</text>
<text x="439.2" y="264.9">Hinge Hole</text>
<text x="485.1" y="264.9">Hinge Hole Offset</text>
<text x="357.5" y="273.6">Width</text>
<text x="401.2" y="273">Depth</text>
<text x="447.4" y="273">Depth</text>
<text x="497.1" y="273">from edge</text>
<text x="356.6" y="283.3">0.30 in</text>
<text x="400.8" y="283.3">0.50 in</text>
<text x="445.1" y="283.3">0.563 in</text>
<text x="501.4" y="283.3">1.268 in</text>
<text x="423" y="302.6">rabbet guides</text>
<text x="382.2" y="313.1">Left: interior - G59</text>
<text x="447.4" y="313.1">-</text>
<text x="459" y="313.1">Right: no rabbet</text>
<text x="360.6" y="323.6">left</text>
<text x="457.9" y="323.5">right</text>
<text x="393.8" y="326.9">left rabbeting</text>
<text x="493.2" y="326.9">right rabbeting</text>
<text x="350.5" y="331.6">rabbeting</text>
<text x="405" y="335">length</text>
<text x="450.2" y="331.6">rabbeting</text>
<text x="506.9" y="334.9">length</text>
<text x="354" y="339.7">Bottom</text>
<text x="453.7" y="339.6">Bottom</text>
<text x="353.9" y="349.4">5.177 in</text>
<text x="401.4" y="349.4">99.511 in</text>
<text x="455.5" y="349.4">0.00 in</text>
<text x="507" y="349.4">0.00 in</text>
<text x="115.7" y="368.1">10.095</text>
<text x="119.4" y="373.6">8.595</text>
<text x="271.3" y="383.8">FRONT VIEW</text>
<text x="114.3" y="394.6">1.438</text>
<text x="186.7" y="404.7">0.000</text>
</g>
<g font-size="5.3">
<text x="417.4" y="367.6">N 001</text>
<text x="417.6" y="375.1">3X86 0</text>
<text x="417.7" y="382.2">3X86</text>
<text x="417.8" y="389.5">0.02in</text>
<text x="252.9" y="398.4">Note on drilling</text>
<text x="253" y="404.9">Solid line : drill on the front side</text>
<text x="252.9" y="411.2">Broken line: drill on the back side</text>
<text x="431.3" y="411.5">1:7</text>
<text x="516.9" y="411.5">1/1</text>
</g>
<g font-size="4.6">
<text x="380.7" y="403.7">5.00 in</text>
<text x="373.3" y="410.7">9.00 in</text>
<text x="397.1" y="410.7">0.00 in</text>
</g>
<g font-size="4.3">
<text x="345.8" y="368.4">ORDER NUMBER</text>
<text x="345.8" y="375.5">COMPONENT ID</text>
<text x="345.8" y="382.7">SERIES</text>
<text x="345.9" y="389.9">TOLERANCE</text>
<text x="367.7" y="396.7">CLEARANCE</text>
<text x="345.1" y="404.3">FLOOR</text>
<text x="344.8" y="411.1">CEILING</text>
</g>
<g font-size="3.9">
<text x="421.5" y="403.6">L:Inswing / R:Inswing</text>
<text x="468.4" y="403.6">L:right-hand hinging / R:left-hand hinging</text>
<text x="367.2" y="410.7">LD:</text>
<text x="388.2" y="410.7">/ RD:</text>
</g>
<g font-size="3.5">
<text x="417.9" y="397">SWING</text>
<text x="466.9" y="396.9">HINGE</text>
<text x="417.5" y="410.9">SCALE</text>
<text x="452.1" y="410.9">WEIGHT</text>
<text x="502.9" y="410.9">SHEET</text>
</g>
</svg>
